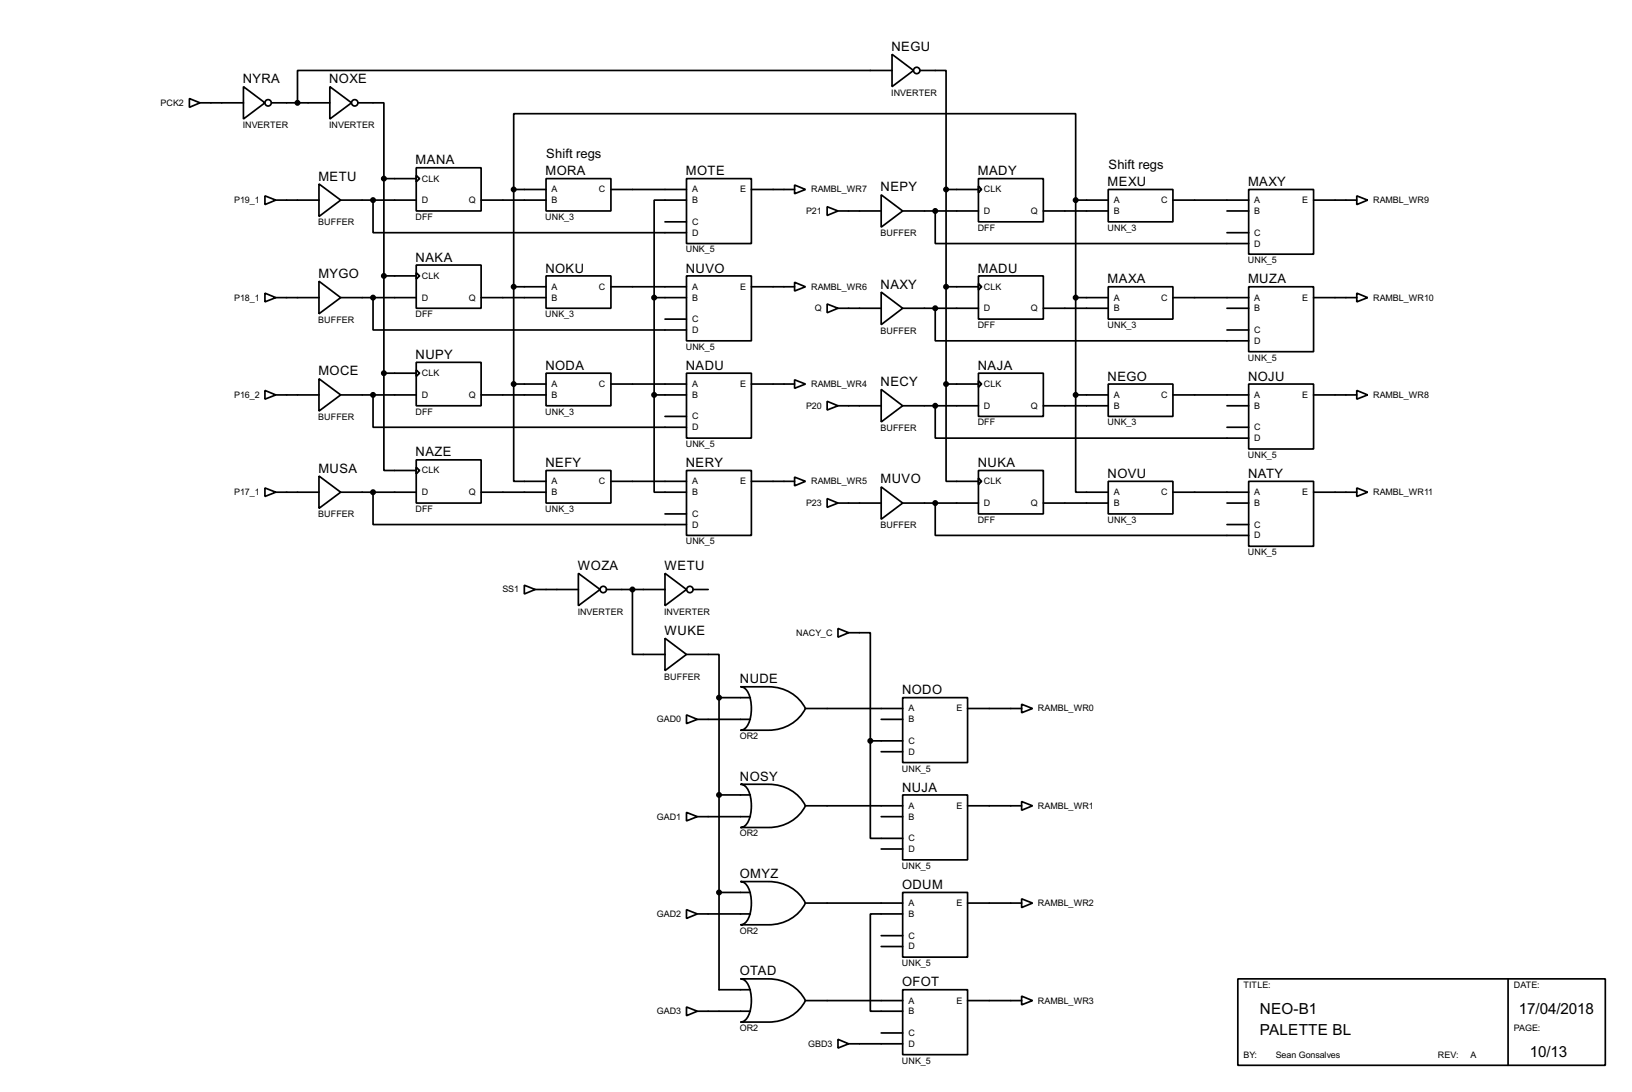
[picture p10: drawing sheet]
<svg xmlns="http://www.w3.org/2000/svg" width="383mm" height="256mm" viewBox="0 0 383 256" stroke-linecap="round" stroke-linejoin="round" font-family="sans-serif">
<g fill="none" stroke="#000" stroke-width=".4">
<path d="M209.6 12.8l5.1 3.8-5.1 3.8zM209.6 16.6h-139.7v7.6M216.2 16.6h6.1v27.9M44.5 23.2l2.5 1-2.5 1zM47 24.2h10.2M57.2 20.4l5.1 3.8-5.1 3.8zM63.8 24.2h13.7M77.5 20.4l5.1 3.8-5.1 3.8zM84.1 24.2h6.1v17.8M97.8 39.4h15.3v10.2h-15.3zM62.3 46l2.5 1-2.5 1.1zM64.8 47h10.2"/>
<path d="M75 43.2l5.1 3.8-5.1 3.9zM80.1 47h17.7M87.7 47v7.7h73.6M90.2 42v45.7M90.2 42h7.6M97.8 41.2l.8 .8-.8 .7zM113.1 47h15.2M120.7 44.5v-17.8h132.1v20.3M120.7 44.5h7.6M120.7 44.5v45.7M128.3 42h15.3v7.6h-15.3zM143.6 44.5h17.7"/>
<path d="M156.3 52.1h5M161.3 42h15.3v15.2h-15.3zM161.3 47h-7.6v22.9M176.6 44.5h10.1M186.7 43.5l2.6 1-2.6 1zM194.4 48.6l2.5 1-2.5 1zM196.9 49.6h10.2M207.1 45.8l5 3.8-5 3.8zM212.1 49.6h17.8M219.8 49.6v7.6h73.6M222.3 44.5v45.7M222.3 44.5h7.6"/>
<path d="M229.9 42h15.3v10.1h-15.3zM229.9 43.7l.8 .8-.8 .8zM245.2 49.6h15.2M252.8 47h7.6M252.8 47v45.8M260.4 44.5h15.2v7.6h-15.2zM275.6 47h17.8M288.3 49.6h5.1M288.3 54.7h5.1M293.4 44.5h15.3v15.2h-15.3zM308.7 47h10.1M318.8 46l2.6 1-2.6 1.1z"/>
<path d="M62.3 68.9l2.5 1-2.5 1zM64.8 69.9h10.2M75 66.1l5.1 3.8-5.1 3.8zM80.1 69.9h17.7M87.7 69.9v7.6h73.6M90.2 64.8h7.6M97.8 62.3h15.3v10.1h-15.3zM97.8 64.1l.8 .7-.8 .8zM113.1 69.9h15.2M120.7 67.4h7.6M128.3 64.8h15.3v7.6h-15.3zM143.6 67.4h17.7"/>
<path d="M153.7 69.9h7.6M153.7 69.9v22.9M156.3 75h5M161.3 64.8h15.3v15.3h-15.3zM176.6 67.4h10.1M186.7 66.3l2.6 1.1-2.6 1zM194.4 71.4l2.5 1-2.5 1.1zM196.9 72.4h10.2M207.1 68.6l5 3.8-5 3.9zM212.1 72.4h17.8M219.8 72.4v7.7h73.6M222.3 67.4h7.6"/>
<path d="M229.9 64.8h15.3v10.2h-15.3zM229.9 66.6l.8 .8-.8 .7zM245.2 72.4h15.2M252.8 69.9h7.6M260.4 67.4h15.2v7.6h-15.2zM275.6 69.9h17.8M288.3 72.4h5.1M288.3 77.5h5.1M293.4 67.4h15.3v15.2h-15.3zM308.7 69.9h10.1M318.8 68.9l2.6 1-2.6 1zM62.3 91.7l2.5 1.1-2.5 1z"/>
<path d="M64.8 92.8h10.2M75 89l5.1 3.8-5.1 3.8zM80.1 92.8h17.7M87.7 92.8v7.6h73.6M90.2 87.7v22.8h7.6M90.2 87.7h7.6M97.8 85.1h15.3v10.2h-15.3zM97.8 86.9l.8 .8-.8 .7zM113.1 92.8h15.2M120.7 90.2v22.9h7.6M120.7 90.2h7.6M128.3 87.7h15.3v7.6h-15.3z"/>
<path d="M143.6 90.2h17.7M153.7 92.8v22.8h7.6M153.7 92.8h7.6M156.3 97.8h5M161.3 87.7h15.3v15.2h-15.3zM176.6 90.2h10.1M186.7 89.2l2.6 1-2.6 1zM194.4 94.3l2.5 1-2.5 1zM196.9 95.3h10.2M207.1 91.5l5 3.8-5 3.8zM212.1 95.3h17.8M219.8 95.3v7.6h73.6"/>
<path d="M222.3 90.2v22.9h7.6M222.3 90.2h7.6M229.9 87.7h15.3v10.1h-15.3zM229.9 89.5l.8 .7-.8 .8zM245.2 95.3h15.2M252.8 92.8v22.8h7.6M252.8 92.8h7.6M260.4 90.2h15.2v7.6h-15.2zM275.6 92.8h17.8M288.3 95.3h5.1M293.4 90.2h15.3v15.3h-15.3zM308.7 92.8h10.1"/>
<path d="M318.8 91.7l2.6 1.1-2.6 1zM62.3 114.6l2.5 1-2.5 1zM64.8 115.6h10.2M75 111.8l5.1 3.8-5.1 3.8zM80.1 115.6h17.7M87.7 115.6v7.6h73.6M97.8 108h15.3v10.2h-15.3zM97.8 109.8l.8 .7-.8 .8zM113.1 115.6h15.2M128.3 110.5h15.3v7.7h-15.3zM143.6 113.1h17.7M161.3 110.5h15.3v15.3h-15.3z"/>
<path d="M176.6 113.1h10.1M186.7 112.1l2.6 1-2.6 1zM194.4 117.1l2.5 1.1-2.5 1zM196.9 118.2h10.2M207.1 114.4l5 3.8-5 3.8zM212.1 118.2h17.8M219.8 118.2v7.6h73.6M229.9 110.5h15.3v10.2h-15.3zM229.9 112.3l.8 .8-.8 .7zM245.2 118.2h15.2M260.4 113.1h15.2v7.6h-15.2zM275.6 115.6h17.8"/>
<path d="M288.3 118.2h5.1M288.3 100.4h5.1M293.4 113.1h15.3v15.2h-15.3zM308.7 115.6h10.1M318.8 114.6l2.6 1-2.6 1zM123.2 137.5l2.6 1-2.6 1zM125.8 138.5h10.1M135.9 134.7l5.1 3.8-5.1 3.8zM142.5 138.5h13.8M148.6 138.5v15.2h7.7M156.3 134.7l5 3.8-5 3.8zM156.3 120.7h5"/>
<path d="M162.9 138.5h3.5M288.3 123.2h5.1M156.3 149.9l5 3.8-5 3.8zM161.3 153.7h7.7v10.2M196.9 147.6l2.5 1-2.5 1.1zM199.4 148.6h5.1v25.4M161.3 167.9l2.6 1.1-2.6 1zM163.9 169h12.4M169 163.9v68.6h7.3M169 163.9h7.3M174 161.3h6.6a9.5 9.5 0 0 1 8.7 5.1 9.5 9.5 0 0 1-8.7 5.1h-6.6a3.2 3.2 0 0 0 2.4-3.1 7.8 7.8 0 0 0-1.3-6.7zM189.3 166.4h22.8"/>
<path d="M204.5 174v22.9h7.6M204.5 174h7.6M207.1 169h5M207.1 176.6h5M212.1 163.9h15.3v15.2h-15.3zM227.4 166.4h12.7M240.1 165.4l2.5 1-2.5 1zM161.3 190.8l2.6 1-2.6 1zM163.9 191.8h12.4M169 186.7h7.3M174 184.2h6.6a9.5 9.5 0 0 1 8.7 5.1 9.5 9.5 0 0 1-8.7 5.1h-6.6a3.2 3.2 0 0 0 2.4-3.2 7.7 7.7 0 0 0-1.3-6.6zM189.3 189.3h22.8"/>
<path d="M207.1 191.8h5M207.1 199.4h5M212.1 186.7h15.3v15.3h-15.3zM227.4 189.3h12.7M240.1 188.3l2.5 1-2.5 1zM161.3 213.7l2.6 1-2.6 1zM163.9 214.7h12.4M169 209.6h7.3M174 207.1h6.6a9.5 9.5 0 0 1 8.7 5 9.5 9.5 0 0 1-8.7 5.1h-6.6a3.2 3.2 0 0 0 2.4-3.1 7.7 7.7 0 0 0-1.3-6.6zM189.3 212.1h22.8M207.1 219.8h5M212.1 209.6h15.3v15.2h-15.3z"/>
<path d="M212.1 214.7h-7.6v22.8h7.6M227.4 212.1h12.7M240.1 211.1l2.5 1-2.5 1.1zM161.3 236.5l2.6 1-2.6 1.1zM163.9 237.5h12.4M174 229.9h6.6a9.5 9.5 0 0 1 8.7 5.1 9.5 9.5 0 0 1-8.7 5.1h-6.6a3.2 3.2 0 0 0 2.4-3.2 7.8 7.8 0 0 0-1.3-6.6zM189.3 235h22.8M207.1 222.3h5M212.1 232.5h15.3v15.2h-15.3zM227.4 235h12.7M240.1 234l2.5 1-2.5 1zM290.9 229.9h86.3v20.3h-86.3z"/>
<path d="M354.4 229.9v20.3M196.9 244.1l2.5 1.1-2.5 1zM199.4 245.2h12.7M207.1 242.6h5"/>
<circle cx="215.4" cy="16.6" r=".75"/>
<circle cx="63" cy="24.2" r=".75"/>
<circle cx="83.3" cy="24.2" r=".75"/>
<circle cx="141.7" cy="138.5" r=".75"/>
<circle cx="162.1" cy="138.5" r=".75"/>
</g>
<g fill="#000">
<circle cx="169" cy="163.9" r=".2"/>
<circle cx="169" cy="186.7" r=".2"/>
<circle cx="169" cy="209.6" r=".2"/>
</g>
<g fill="#000" stroke="#000" stroke-width=".4">
<circle cx="69.9" cy="24.2" r=".5"/>
<circle cx="87.6" cy="47" r=".5"/>
<circle cx="90.2" cy="42" r=".5"/>
<circle cx="120.7" cy="44.5" r=".5"/>
<circle cx="219.7" cy="49.6" r=".5"/>
<circle cx="222.3" cy="44.5" r=".5"/>
<circle cx="252.7" cy="47" r=".5"/>
<circle cx="87.6" cy="69.9" r=".5"/>
<circle cx="90.2" cy="64.8" r=".5"/>
<circle cx="120.7" cy="67.4" r=".5"/>
<circle cx="153.7" cy="69.9" r=".5"/>
<circle cx="219.7" cy="72.4" r=".5"/>
<circle cx="222.3" cy="67.4" r=".5"/>
<circle cx="252.7" cy="69.9" r=".5"/>
<circle cx="87.6" cy="92.8" r=".5"/>
<circle cx="90.2" cy="87.7" r=".5"/>
<circle cx="120.7" cy="90.2" r=".5"/>
<circle cx="153.7" cy="92.8" r=".5"/>
<circle cx="219.7" cy="95.3" r=".5"/>
<circle cx="222.3" cy="90.2" r=".5"/>
<circle cx="252.7" cy="92.8" r=".5"/>
<circle cx="87.6" cy="115.6" r=".5"/>
<circle cx="219.7" cy="118.2" r=".5"/>
<circle cx="148.6" cy="138.5" r=".5"/>
<circle cx="168.9" cy="163.9" r=".5"/>
<circle cx="204.5" cy="174" r=".5"/>
<circle cx="168.9" cy="186.7" r=".5"/>
<circle cx="168.9" cy="209.6" r=".5"/>
</g>
<g font-size="4">
<text x="296" y="238.1">NEO-B1</text>
<text x="356.9" y="238.1">17/04/2018</text>
<text x="296" y="243.1">PALETTE BL</text>
<text x="359.5" y="248.2">10/13</text>
</g>
<g font-size="3.4">
<text x="209.5" y="12">NEGU</text>
<text x="57.1" y="19.5">NYRA</text>
<text x="77.4" y="19.5">NOXE</text>
<text x="97.7" y="38.6">MANA</text>
<text x="128.2" y="41.2">MORA</text>
<text x="128.4" y="37">Shift regs</text>
<text x="161.2" y="41.2">MOTE</text>
<text x="229.8" y="41.2">MADY</text>
<text x="260.5" y="39.6">Shift regs</text>
<text x="74.8" y="42.4">METU</text>
<text x="206.9" y="45">NEPY</text>
<text x="260.3" y="43.7">MEXU</text>
<text x="293.3" y="43.7">MAXY</text>
<text x="74.8" y="65.3">MYGO</text>
<text x="97.7" y="61.4">NAKA</text>
<text x="128.2" y="64">NOKU</text>
<text x="161.2" y="64">NUVO</text>
<text x="229.8" y="64">MADU</text>
<text x="206.9" y="67.8">NAXY</text>
<text x="260.3" y="66.6">MAXA</text>
<text x="293.3" y="66.6">MUZA</text>
<text x="74.8" y="88.2">MOCE</text>
<text x="97.7" y="84.3">NUPY</text>
<text x="128.2" y="86.9">NODA</text>
<text x="161.2" y="86.9">NADU</text>
<text x="229.8" y="86.9">NAJA</text>
<text x="260.3" y="89.4">NEGO</text>
<text x="293.3" y="89.4">NOJU</text>
<text x="206.9" y="90.7">NECY</text>
<text x="97.7" y="107.2">NAZE</text>
<text x="74.8" y="111">MUSA</text>
<text x="128.2" y="109.7">NEFY</text>
<text x="161.2" y="109.7">NERY</text>
<text x="206.9" y="113.6">MUVO</text>
<text x="229.8" y="109.7">NUKA</text>
<text x="260.3" y="112.3">NOVU</text>
<text x="293.3" y="112.3">NATY</text>
<text x="135.8" y="133.9">WOZA</text>
<text x="156.1" y="133.9">WETU</text>
<text x="156.1" y="149.1">WUKE</text>
<text x="173.9" y="160.5">NUDE</text>
<text x="212" y="163.1">NODO</text>
<text x="173.9" y="183.4">NOSY</text>
<text x="212" y="185.9">NUJA</text>
<text x="173.9" y="206.3">OMYZ</text>
<text x="212" y="208.8">ODUM</text>
<text x="173.9" y="229.1">OTAD</text>
<text x="212" y="231.7">OFOT</text>
</g>
<g font-size="2.4">
<text x="209.4" y="22.5">INVERTER</text>
<text x="37.7" y="24.8">PCK2</text>
<text x="57" y="30">INVERTER</text>
<text x="77.3" y="30">INVERTER</text>
<text x="55" y="47.7">P19_1</text>
<text x="99.1" y="42.7">CLK</text>
<text x="99.1" y="47.7">D</text>
<text x="110.2" y="47.7">Q</text>
<text x="129.6" y="45.2">A</text>
<text x="129.6" y="47.7">B</text>
<text x="140.7" y="45.2">C</text>
<text x="162.6" y="45.2">A</text>
<text x="162.6" y="47.7">B</text>
<text x="173.9" y="45.2">E</text>
<text x="190.6" y="45.2">RAMBL_WR7</text>
<text x="231.2" y="45.2">CLK</text>
<text x="261.7" y="47.7">A</text>
<text x="272.8" y="47.7">C</text>
<text x="294.7" y="47.7">A</text>
<text x="306" y="47.7">E</text>
<text x="322.6" y="47.7">RAMBL_WR9</text>
<text x="74.8" y="52.9">BUFFER</text>
<text x="97.6" y="51.6">DFF</text>
<text x="128.1" y="51.6">UNK_3</text>
<text x="162.6" y="52.8">C</text>
<text x="189.4" y="50.2">P21</text>
<text x="231.2" y="50.2">D</text>
<text x="242.2" y="50.2">Q</text>
<text x="261.7" y="50.2">B</text>
<text x="294.7" y="50.2">B</text>
<text x="161.1" y="59.3">UNK_5</text>
<text x="162.6" y="55.4">D</text>
<text x="206.9" y="55.4">BUFFER</text>
<text x="229.7" y="54.2">DFF</text>
<text x="260.2" y="54.2">UNK_3</text>
<text x="294.7" y="57.9">D</text>
<text x="294.7" y="55.4">C</text>
<text x="99.1" y="65.5">CLK</text>
<text x="293.2" y="61.8">UNK_5</text>
<text x="55" y="70.6">P18_1</text>
<text x="99.1" y="70.6">D</text>
<text x="110.2" y="70.6">Q</text>
<text x="129.6" y="68.1">A</text>
<text x="129.6" y="70.6">B</text>
<text x="140.7" y="68.1">C</text>
<text x="162.6" y="68.1">A</text>
<text x="162.6" y="70.6">B</text>
<text x="173.9" y="68.1">E</text>
<text x="190.6" y="68.1">RAMBL_WR6</text>
<text x="231.2" y="68.1">CLK</text>
<text x="261.7" y="70.6">A</text>
<text x="272.8" y="70.6">C</text>
<text x="294.7" y="70.6">A</text>
<text x="306" y="70.6">E</text>
<text x="322.6" y="70.6">RAMBL_WR10</text>
<text x="74.8" y="75.8">BUFFER</text>
<text x="97.6" y="74.5">DFF</text>
<text x="128.1" y="74.5">UNK_3</text>
<text x="162.6" y="75.6">C</text>
<text x="191.4" y="73.1">Q</text>
<text x="229.7" y="77.1">DFF</text>
<text x="231.2" y="73.1">D</text>
<text x="242.2" y="73.1">Q</text>
<text x="260.2" y="77.1">UNK_3</text>
<text x="261.7" y="73.1">B</text>
<text x="294.7" y="73.1">B</text>
<text x="161.1" y="82.2">UNK_5</text>
<text x="162.6" y="78.2">D</text>
<text x="206.9" y="78.3">BUFFER</text>
<text x="294.7" y="80.8">D</text>
<text x="294.7" y="78.2">C</text>
<text x="99.1" y="88.4">CLK</text>
<text x="293.2" y="84.7">UNK_5</text>
<text x="55" y="93.5">P16_2</text>
<text x="99.1" y="93.5">D</text>
<text x="110.2" y="93.5">Q</text>
<text x="129.6" y="90.9">A</text>
<text x="129.6" y="93.5">B</text>
<text x="140.7" y="90.9">C</text>
<text x="162.6" y="90.9">A</text>
<text x="162.6" y="93.5">B</text>
<text x="173.9" y="90.9">E</text>
<text x="190.6" y="90.9">RAMBL_WR4</text>
<text x="231.2" y="90.9">CLK</text>
<text x="261.7" y="93.5">A</text>
<text x="272.8" y="93.5">C</text>
<text x="294.7" y="93.5">A</text>
<text x="306" y="93.5">E</text>
<text x="322.6" y="93.5">RAMBL_WR8</text>
<text x="74.8" y="98.7">BUFFER</text>
<text x="97.6" y="97.4">DFF</text>
<text x="128.1" y="97.4">UNK_3</text>
<text x="162.6" y="101.1">D</text>
<text x="162.6" y="98.5">C</text>
<text x="189.4" y="96">P20</text>
<text x="206.9" y="101.2">BUFFER</text>
<text x="229.7" y="99.9">DFF</text>
<text x="231.2" y="96">D</text>
<text x="242.2" y="96">Q</text>
<text x="260.2" y="99.9">UNK_3</text>
<text x="261.7" y="96">B</text>
<text x="294.7" y="96">B</text>
<text x="294.7" y="101.1">C</text>
<text x="161.1" y="105">UNK_5</text>
<text x="293.2" y="107.6">UNK_5</text>
<text x="294.7" y="103.6">D</text>
<text x="99.1" y="111.2">CLK</text>
<text x="129.6" y="113.8">A</text>
<text x="140.7" y="113.8">C</text>
<text x="162.6" y="113.8">A</text>
<text x="173.9" y="113.8">E</text>
<text x="190.6" y="113.8">RAMBL_WR5</text>
<text x="231.2" y="113.8">CLK</text>
<text x="55" y="116.3">P17_1</text>
<text x="99.1" y="116.3">D</text>
<text x="110.2" y="116.3">Q</text>
<text x="129.6" y="116.3">B</text>
<text x="162.6" y="116.3">B</text>
<text x="189.4" y="118.9">P23</text>
<text x="231.2" y="118.9">D</text>
<text x="242.2" y="118.9">Q</text>
<text x="261.7" y="116.3">A</text>
<text x="261.7" y="118.9">B</text>
<text x="272.8" y="116.3">C</text>
<text x="294.7" y="116.3">A</text>
<text x="294.7" y="118.9">B</text>
<text x="306" y="116.3">E</text>
<text x="322.6" y="116.3">RAMBL_WR11</text>
<text x="74.8" y="121.5">BUFFER</text>
<text x="97.6" y="120.3">DFF</text>
<text x="128.1" y="120.3">UNK_3</text>
<text x="162.6" y="123.9">D</text>
<text x="162.6" y="121.4">C</text>
<text x="206.9" y="124.1">BUFFER</text>
<text x="229.7" y="122.8">DFF</text>
<text x="260.2" y="122.8">UNK_3</text>
<text x="294.7" y="123.9">C</text>
<text x="161.1" y="127.9">UNK_5</text>
<text x="293.2" y="130.4">UNK_5</text>
<text x="294.7" y="126.5">D</text>
<text x="118" y="139.2">SS1</text>
<text x="135.7" y="144.4">INVERTER</text>
<text x="156.1" y="144.4">INVERTER</text>
<text x="187.1" y="149.3">NACY_C</text>
<text x="156.1" y="159.6">BUFFER</text>
<text x="213.4" y="167.1">A</text>
<text x="224.7" y="167.1">E</text>
<text x="243.9" y="167.1">RAMBL_WR0</text>
<text x="154.3" y="169.7">GAD0</text>
<text x="173.8" y="173.6">OR2</text>
<text x="213.4" y="169.7">B</text>
<text x="213.4" y="177.3">D</text>
<text x="213.4" y="174.7">C</text>
<text x="211.9" y="181.2">UNK_5</text>
<text x="213.4" y="190">A</text>
<text x="224.7" y="190">E</text>
<text x="243.9" y="190">RAMBL_WR1</text>
<text x="154.3" y="192.5">GAD1</text>
<text x="173.8" y="196.5">OR2</text>
<text x="213.4" y="192.5">B</text>
<text x="213.4" y="197.6">C</text>
<text x="213.4" y="200.1">D</text>
<text x="211.9" y="204.1">UNK_5</text>
<text x="154.3" y="215.4">GAD2</text>
<text x="213.4" y="212.8">A</text>
<text x="213.4" y="215.4">B</text>
<text x="224.7" y="212.8">E</text>
<text x="243.9" y="212.8">RAMBL_WR2</text>
<text x="173.8" y="219.3">OR2</text>
<text x="213.4" y="220.5">C</text>
<text x="211.9" y="226.9">UNK_5</text>
<text x="213.4" y="223">D</text>
<text x="292.2" y="232.1">TITLE:</text>
<text x="355.7" y="232.1">DATE:</text>
<text x="154.3" y="238.2">GAD3</text>
<text x="213.4" y="235.7">A</text>
<text x="213.4" y="238.2">B</text>
<text x="224.7" y="235.7">E</text>
<text x="243.9" y="235.7">RAMBL_WR3</text>
<text x="173.8" y="242.2">OR2</text>
<text x="189.9" y="245.9">GBD3</text>
<text x="213.4" y="245.9">D</text>
<text x="213.4" y="243.3">C</text>
<text x="355.7" y="242.2">PAGE:</text>
<text x="211.9" y="249.8">UNK_5</text>
<text x="292.2" y="248.6">BY:</text>
<text x="299.8" y="248.6">Sean Gonsalves</text>
<text x="337.9" y="248.6">REV:</text>
<text x="345.5" y="248.6">A</text>
</g>
</svg>
